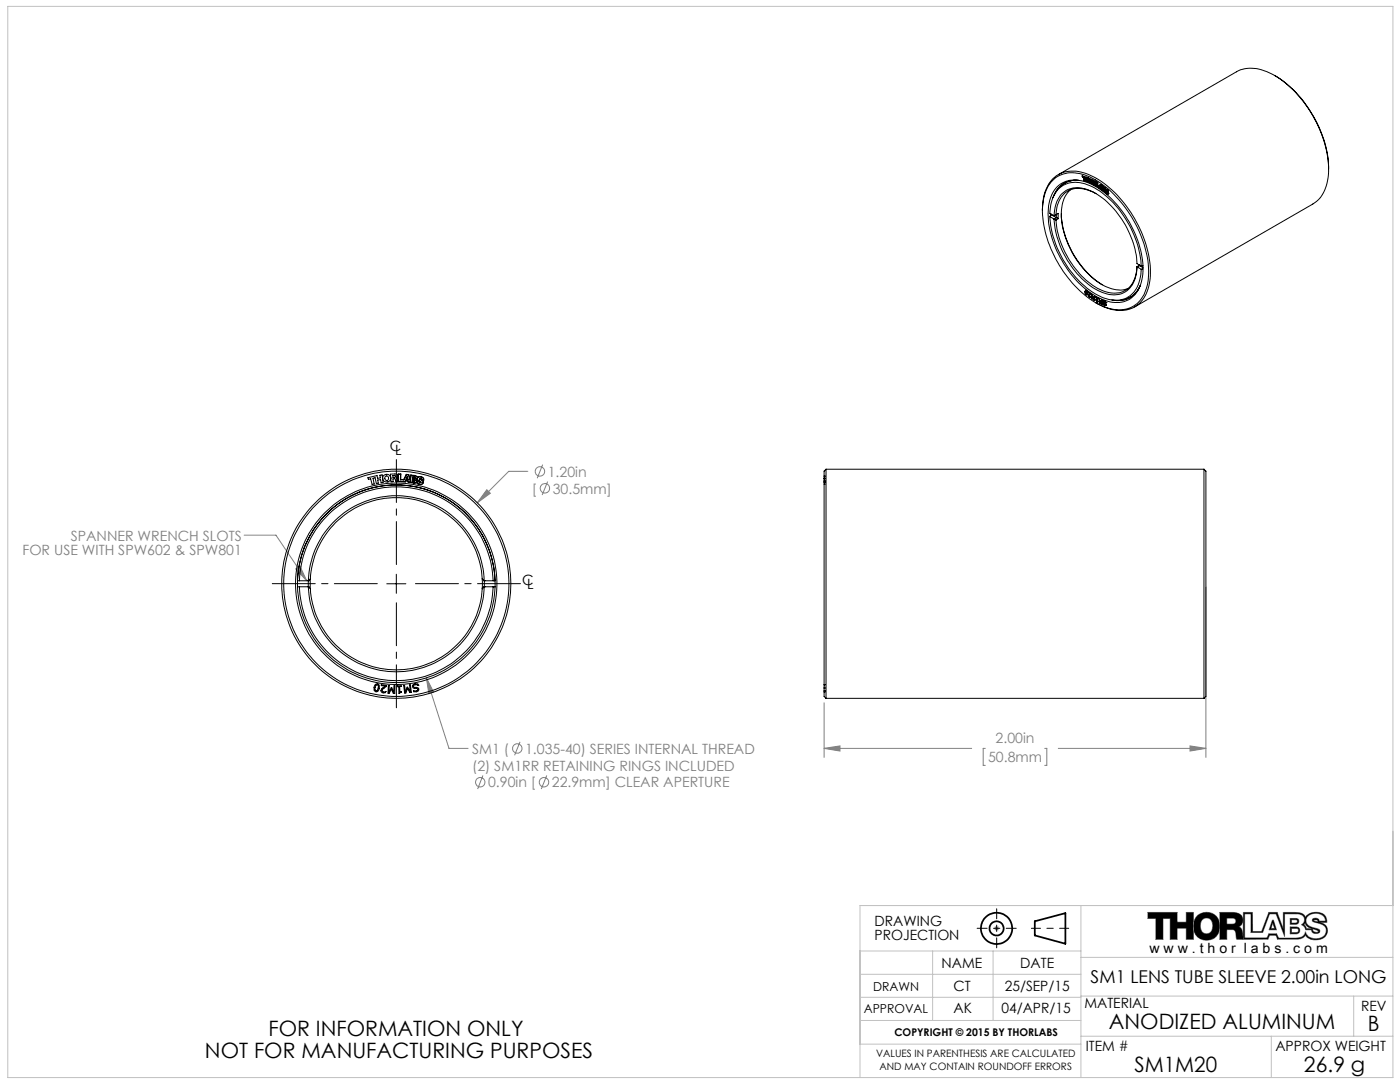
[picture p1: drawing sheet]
<svg xmlns="http://www.w3.org/2000/svg" width="279mm" height="216mm" viewBox="0 0 279 216" stroke-linecap="round" stroke-linejoin="round" font-family="sans-serif">
<g fill="none" stroke="#000" stroke-width=".35">
<path d="M206.5 183.8l6.1-1.6v6.1l-6.1-1.6z"/>
<circle cx="198.9" cy="185.2" r="3.1"/>
<circle cx="198.9" cy="185.2" r="1.4"/>
</g>
<g fill="none" stroke="#808080" stroke-width=".2">
<path d="M97.2 97.7l.7 .7-2.7 1.9zM105.3 94.1h-3.8l-6.3 6.2M108.3 92.7l-1.1 2.7M109.3 96.1l-1.1 2.7M48.7 106.8h6.4l6.1 9.1M59 113.5l.9-.5 1.3 2.9zM240.7 117.2v33.9M85.1 135.3l1.4 2.8-.9 .3zM85.1 135.3l4.5 14h3.8M96.4 154.7l-1.1 2.7M103.8 148l-1.1 2.7M109.1 154.7l-1.1 2.7"/>
<path d="M164.5 149.3l3.1-.5v1.1zM164.5 149.3h29.4M164.5 140.2v10.9M196.6 149.3h-.4v3.4h.4M208.5 149.3h.4v3.4h-.4M211.2 149.3h29.5M237.5 148.8l3.2 .5-3.2 .6zM198.4 185.2h1M198.5 184.9l.7 .7M198.9 184.7v1M199.2 184.9l-.7 .7M229.1 182.1h5.8v1.9h1.8v-1.9h1.5v5.3h-1.5v-2.2h-1.8v2.2h-1.4v-4.1h-1.4v4.1h-1.4v-4.1h-1.6z"/>
<path d="M239 182.7a2.7 2.7 0 0 1 3.3-.2 2.7 2.7 0 0 1 1 3.1 2.65 2.65 0 0 1-3.2 1.9 2.65 2.65 0 0 1-1.9-3.3l.2-.6zM239.9 183.5a1.21 1.21 0 0 1 1.3-.3 1.21 1.21 0 0 1 .8 1.1 1.49 1.49 0 0 1-1.2 2 1.69 1.69 0 0 1-.9-2.8zM244.8 183.2h1.2a.61 .61 0 0 1 .7 .6 .61 .61 0 0 1-.7 .6h-1.2zM247.2 184.9a1.46 1.46 0 0 0 .8-1.6 1.46 1.46 0 0 0-1.3-1.2h-3.2v5.3h1.3v-1.9h1.3a1.71 1.71 0 0 1 .6 1.7l.1 .2h1.3M247.2 184.9a2.41 2.41 0 0 1 .9 2.2v.3M247.2 184.9h.1M248.4 182.4h1.3v3.7h2.3l1.4-3.7h1.3l1.7 4.4v-4.4h2.2a1.26 1.26 0 0 1 1.4 .3 1.26 1.26 0 0 1 .1 1.5l-.4 .3a1.2 1.2 0 0 1 .9 1h1.2a.86 .86 0 0 0 .7 .8 .86 .86 0 0 0 .9-.5l-.1-.3a5.9 5.9 0 0 1-2.5-1.2 1.4 1.4 0 0 1 1.3-2 1.84 1.84 0 0 1 2.4 1.5h-1.2a.73 .73 0 0 0-.6-.6 .73 .73 0 0 0-.8 .4l.1 .3a5.7 5.7 0 0 1 2.5 1.1 1.59 1.59 0 0 1-1.5 2.3 2.11 2.11 0 0 1-2.5-1.4 1.54 1.54 0 0 1-1.8 1.3h-3.5l-.4-.9h-1.6l-.3 .8h-4.5zM253.9 183.6h.2l.6 1.9h-1.4zM254 184.1l.4 1.2h-.8zM257.5 183.3h1.1a.58 .58 0 0 1 .6 .6 .58 .58 0 0 1-.6 .5h-1.1zM257.5 185h1.2a.69 .69 0 0 1 .7 .6 .69 .69 0 0 1-.7 .7h-1.2zM257.7 183.5l1.1 .1 .1 .4-.4 .2h-.8z"/>
<path d="M257.7 185.2h1a.43 .43 0 0 1 .5 .5 .43 .43 0 0 1-.5 .4h-1zM260.5 184.1a1.57 1.57 0 0 0 1.4 1.2h-1.2l-.5-.8zM262 185.3l1.1 .5a.61 .61 0 0 1-.7 .3 .61 .61 0 0 1-.4-.6zM262.1 183.6a.52 .52 0 0 1 .9 .4zM263.3 184h.1M263.3 184h1.5a1.84 1.84 0 0 0-2.2-2 2.32 2.32 0 0 0-2.1 1.1 1.76 1.76 0 0 0-2.1-1h-2.3v3.3l-1.2-3.3h-1.7l-1.4 3.8h-1.8l-.1-3.8h-1.8v5.3M263.3 184a1.72 1.72 0 0 1 1.6 1.8 1.72 1.72 0 0 1-1.6 1.7 2.53 2.53 0 0 1-2.8-1 1.59 1.59 0 0 1-1.6 .9h-3.9l-.3-.8h-1.3l-.4 .8h-4.9"/>
<circle cx="107.8" cy="94.1" r=".94"/>
<circle cx="108.7" cy="97.4" r=".95"/>
<circle cx="95.9" cy="156.1" r=".94"/>
<circle cx="103.2" cy="149.3" r=".94"/>
<circle cx="108.6" cy="156.1" r=".94"/>
</g>
<path d="M205.8 185.2h7.5" fill="none" stroke="#000" stroke-width=".2" stroke-dasharray="15.2 1.3 1.3 1.3" stroke-dashoffset="13.4"/>
<path d="M195 185.2h7.8M198.9 181.3v7.8" fill="none" stroke="#000" stroke-width=".2" stroke-dasharray="15.2 1.3 1.3 1.3" stroke-dashoffset="13.2"/>
<g fill="none" stroke="#c0c0c0" stroke-width=".2">
<path d="M1.6 1.3h276.4v213.7h-276.4zM171.6 189.8h44.1M171.6 199h44.1M171.6 194.4h44.1M186.1 189.8v13.8M198.2 189.8v13.8M215.7 198.8h62.3M215.7 180.7v34.3M215.7 191h62.3M270.2 198.8v8M278 180.7h-106.4v34.3M171.6 203.6h44.1"/>
<path d="M171.6 208.4h44.1M215.7 206.8h62.3M253.7 206.8v8.2"/>
</g>
<path d="M240 183.5a1.27 1.27 0 0 1 1.5-.2 1.27 1.27 0 0 1 .5 1.4 1.28 1.28 0 0 1-.6 1.5 1.28 1.28 0 0 1-1.5-.3 2.12 2.12 0 0 1 .1-2.4zM239 182.7a2.83 2.83 0 0 0-.6 3.4 2.83 2.83 0 0 0 3.2 1.4 2.79 2.79 0 0 0 1.7-3.7 2.79 2.79 0 0 0-3.7-1.5zM229.1 182.1h5.8v1.9h1.8v-1.9h1.5v5.3h-1.5v-2.2h-1.8v2.2h-1.4v-4.1h-1.4v4.1h-1.4v-4.1h-1.6zM243.5 182.1h2.7a1.53 1.53 0 0 1 1.7 .9 1.53 1.53 0 0 1-.7 1.9l.5 .4 .2 .3 .2 1.8h-1.3l-.2-1.4-.5-.5h-1.3v1.9h-1.3zM244.8 183.2v1.2h1.4l.4-.4v-.5l-.3-.3zM262.1 183.6h.5a.24 .24 0 0 1 .3 0 .24 .24 0 0 1 0 .3l-.6-.1zM260.5 184.1a1.57 1.57 0 0 0 1.4 1.2h-1.2l-.2-.5a.4 .4 0 0 1 0-.7zM248.1 182.1v5.3h4.9l.4-.8h1.3l.3 .8h3.9a1.64 1.64 0 0 0 1.6-.9 2.71 2.71 0 0 0 3.7 .6 1.66 1.66 0 0 0 .7-1.9 1.66 1.66 0 0 0-1.6-1.2h1.5a1.88 1.88 0 0 0-2.4-2 2.15 2.15 0 0 0-1.9 1.1v-.2a1.84 1.84 0 0 0-2.1-.8h-2.3v3.3l-1.2-3.3h-1.7l-1.4 3.8h-1.8l-.1-3.8zM248.4 182.4h1.3v3.7h2.3l1.4-3.7h1.3l1.7 4.4v-4.4h2.2a1.32 1.32 0 0 1 1.7 1.3l-.1 .4-.5 .4 .2 .1a1.14 1.14 0 0 1 .7 .9h1.2v.4a.85 .85 0 0 0 .9 .4 .85 .85 0 0 0 .7-.6l-.2-.3-.6-.2a2.02 2.02 0 0 1-1.9-1.3 1.53 1.53 0 0 1 1.7-1.7 1.7 1.7 0 0 1 2.1 1.6h-1.2l-.2-.4-.5-.2-.5 .1-.2 .2a.43 .43 0 0 0 .1 .4 .43 .43 0 0 0 .5 .1l.3 .1a1.75 1.75 0 0 1 1.9 1.5 1.83 1.83 0 0 1-2.4 1.7 1.75 1.75 0 0 1-1.8-1.4 1.54 1.54 0 0 1-1.8 1.3h-3.5l-.4-.9h-1.6l-.3 .8h-4.5zM262 185.3l.6 .2a.34 .34 0 0 1 .4 .5l-.4 .1-.4-.2-.2-.2zM253.9 183.6l-.6 1.9h1.4l-.6-1.9zM254 184.1l.4 1.2h-.8zM257.5 183.3h1.4l.3 .3v.5l-.5 .3h-1.2zM257.7 183.5v.7h1l.2-.3-.1-.3zM257.5 185h1.6l.3 .5-.1 .6-.5 .2h-1.3zM257.7 185.2v.9h1.1l.4-.3v-.3l-.3-.3z" fill-rule="evenodd" fill="#000"/>
<path d="M75.3 116.5h-21M79.1 112.7v-21M82.9 116.5h21M79.1 120.3v20.9" fill="none" stroke="#000" stroke-width=".2" stroke-dasharray="15.2 1.3 1.3 1.3" stroke-dashoffset="6.7"/>
<path d="M77.2 116.5h3.8M79.1 114.6v3.8" fill="none" stroke="#000" stroke-width=".2"/>
<g fill="#808080">
<path d="M59 113.5l.9-.5 1.3 2.9z"/>
<path d="M85.1 135.3l.5 3.1 .9-.3zM97.2 97.7l-2 2.6 2.7-1.9zM164.5 149.3l3.1-.5v1.1zM237.5 148.8l3.2 .5-3.2 .6z"/>
</g>
<g fill="none" stroke="#000" stroke-width=".2">
<path d="M254.4 15.1a23.3 23.3 0 0 1 10.7 18.6M210.3 39a4.6 4.6 0 0 1 5.1-3 4.8 4.8 0 0 0-5.3 3.5M210.4 35.7a6 6 0 0 1 6.1-.8 20 20 0 0 1 10.1 9.7 18.2 18.2 0 0 1 2.2 12.8 5.8 5.8 0 0 1-8.1 3.9 20 20 0 0 1-10-9.7 19.7 19.7 0 0 1-2.5-11.6 7 7 0 0 1 2.2-4.3zM211 37.3a5.8 5.8 0 0 1 6.7-.6 20.6 20.6 0 0 1 10.4 16.3 7.1 7.1 0 0 1-2.7 6.8 6.7 6.7 0 0 1-6.7-.7 21.1 21.1 0 0 1-9.5-16.4 7.6 7.6 0 0 1 1.8-5.4zM211.2 34.9l35.6-20.6a7.7 7.7 0 0 1 7.6 .8 23.6 23.6 0 0 1 10.7 19.2 7.4 7.4 0 0 1-3.1 6.4l-35.6 20.5M212.4 36.6h.1M213.6 37.9a7.1 7.1 0 0 0-1.7 6.6 17.7 17.7 0 0 0 8.7 12.6 6 6 0 0 0 4.5 .5M216 35.1v.2M216 35.3v-.2l.8 .2 .1 .4 .2 .1M216 35.3h.3M216 35.3h.1M216.3 35.3h.1"/>
<path d="M216.3 35.3l.1 .8M216.4 36.1h.1M216.4 36.1h.2M216.4 35.4l.2 .7h-.2M216.4 35.4l.2 .1M216.4 35.4l.3 .1M216.6 35.5l.1 .7M216.6 35.5h.1M216.7 35.5l.1 .7M216.8 36.2h.2M216.8 36.2h-.1M216.9 35.9l.1 .4-.3-.1"/>
<path d="M216.9 35.9l.3 .1M217.1 35.8v-.3l.2 .1 .1 .8M217.1 35.5v.3M217.2 36h.1M217.2 36v.3M217.2 36.3l.2 .1M217.2 36.3h.1M217.3 36l.1-.2a.48 .48 0 0 1 .6 .2 .48 .48 0 0 1-.1 .6M217.3 36l.5 .6M217.3 36h.1M217.4 36l.4 .6M217.5 35.7l-.1 .3"/>
<path d="M217.7 35.9l.2 .3M217.7 35.9h-.1M217.7 35.9a.23 .23 0 0 0-.1 .3 .23 .23 0 0 0 .3 .1v-.1M217.7 35.9h.1M217.8 36.6h.1M217.9 36.4h.1M217.9 36.6h.1M217.9 36.2h.1M217.9 36.2v.2M218 36.6h-.1M218.1 35.9l.1 .9M218.2 36.8l.1 .1"/>
<path d="M218.2 36.8h.1M218.3 36.6l.2 .1M218.3 36.5l.2 .2M218.3 36.2l.2 .1M218.3 36.2v.2l.2 .1M218.3 36.2h.1M218.3 36.5v.4M218.5 36.7l.1 .2M218.5 36.3l.1 .1M218.5 36.3h.1M218.5 36.7h.1M218.6 36.9v.1"/>
<path d="M218.6 36.4l-.1 .1M218.6 36.4h.1M218.6 37l.9 .5M218.6 36.9l.1 .1M218.6 37h.1M218.6 36.9h.1M218.7 36.7l.1 .4M218.7 36.7h.1M218.7 36.7h.1a.46 .46 0 0 0-.5-.6l-.2-.2 .1 .9M218.7 38.6a5.5 5.5 0 0 0-6.2-.1 5.8 5.8 0 0 0-1.8 4.3M218.8 36.3v.8M218.9 36.4l.2 .1"/>
<path d="M218.9 36.4l-.1 .7 .7 .4M218.9 36.4h.1M219 37.1l.4 .2M219.1 36.5v.6l.2 .1M219.1 36.5l-.3-.2v.8M219.1 36.5l-.1 .6M219.3 37.2h.1M219.5 37.5l.2 .1M219.5 37.5h.1M219.5 37.3h.1M219.6 37.3l.1 .1M219.6 36.9l.2 .1"/>
<path d="M219.6 36.9l-.2 .4M219.6 36.9h.1M219.7 37.1v.4l-.2-.2M219.7 37.1h.1M219.7 37.2v.2M219.7 37.2h.1M219.7 37.1l-.1 .2M219.7 37.1l-.2 .2M219.7 37.4h.1M219.7 37.6v.2M219.7 37.6h.1M219.7 37.8l.6 .4"/>
<path d="M219.7 37.6l.1 .1M219.8 37.7l.5 .5M219.8 37.7l.6 .5 .2-.1M219.8 37l.2 .8v-.6M219.8 37.7l-.1 .1M219.8 37l.2 .6M219.8 37l-.2-.2-.3 .4M219.8 37l.2 .7M219.8 37h.1M220 37.6v-.5l.6 .6M220 37.2l.4 .2M220 37.1v.5"/>
<path d="M220.1 37.9l.2 .1M220.1 37.9h.1M220.2 37.6l.1 .1M220.2 37.6h.1M220.2 37.6l.2 .1M220.2 37.7l.1 .1M220.2 37.7l.2 .3M220.2 37.7l.1 .2M220.2 37.7h.1M220.2 37.5v.1M220.2 37.5l.1 .1M220.2 37.5h.1"/>
<path d="M220.3 38.2h.3M220.3 38.2h.2M220.3 37.9l.1 .1M220.3 38h.1M220.3 38.2h.1M220.3 37.8l.1 .2h-.1M220.3 37.8l-.1-.1-.1 .2M220.3 37.6v.1M220.3 37.6l-.1-.2v.2M220.3 37.6l.1 .1M220.3 37.7h.1M220.3 37.6h.1"/>
<path d="M220.3 37.8l.1 .2M220.3 37.8v.1M220.4 37.4l.2 .4M220.4 37.4h.1M220.4 38h.1M220.4 37.7h.1M220.5 37.9l.1 .2M220.5 38.2h.1M220.6 38.2v.1M220.6 38.3l.1 .2M220.6 38.2l.1 .2M220.6 38.2h.1"/>
<path d="M220.6 38.1a.47 .47 0 0 0 .6 .5M220.6 37.9v.2M220.6 37.9h.1M220.6 38.2h-.1M220.6 38.1l.2 .1M220.6 37.8l-.1 .1 .1 .2M220.6 38.1l.1 .1M220.6 37.9l.1 .3M220.6 38.1h.1M220.6 37.7l.4 .2M220.6 37.9l.2 .3M220.6 37.8v.1"/>
<path d="M220.6 37.9h.4M220.6 37.8h.1M220.7 38.5h.1M220.7 38.5l.2 .2M220.7 38.4v.1M220.7 37.8h.1M220.7 38.5l.3 .2M220.7 37.8l.3 .1M220.7 38.2l.1 .3M220.7 38.2h.1M220.8 38.2l.1 .2M220.8 38.2l.1 .3"/>
<path d="M220.8 38.2h.1M220.8 38.2h-.1M220.8 38.2l.2 .3M220.8 38h.1M220.8 38l.2 .2M220.8 38.5h.2M220.8 38l.4 .3M220.9 38v.1M220.9 38.4l.1 .1M220.9 38l.1 .2M220.9 38h.1M220.9 38.4l-.1 .1"/>
<path d="M220.9 38.1h.1M220.9 38.4h.1M220.9 38.4v.1M220.9 38.7h.1M221 37.9l.2 .5-.2-.2M221 38.7h.2M221 37.9l.2 .4M221 37.9h.1M221 38.1h.1M221 38.2h.1M221 38.1v.1M221 38.2l.2 .5h-.3"/>
<path d="M221 38.2l.2 .2M221 38.2l.2 .4M221 38.2l.1 .1M221.1 38.3l.1 .3M221.2 38.6h.1M221.2 38.6l-.1 .1M221.2 38.3h.1M208 42a8.2 8.2 0 0 1 2.8-6.9 7.3 7.3 0 0 1 7.5 .2 23.5 23.5 0 0 1 11.3 19.6 7.4 7.4 0 0 1-3.2 6.3 7.7 7.7 0 0 1-7.6-.7l-.1-.1M209.5 43.2a20.1 20.1 0 0 0 9.4 15.6 5.9 5.9 0 0 0 6.8 0 6.8 6.8 0 0 0 2.1-5.1M209.5 43.2l.9 .5M209.7 42.7v.2M209.7 42.9l-.2 .3"/>
<path d="M209.8 42.7v.2M209.8 42.9h-.1M209.8 42.9l1 .5M210.4 43l-.9-.4a6.2 6.2 0 0 1 3.1-5.8 6.7 6.7 0 0 1 6.3 1 20.3 20.3 0 0 1 8.9 15.3M210.4 43a5.5 5.5 0 0 1 3-5.3 7.2 7.2 0 0 1 6.7 1.8 18.5 18.5 0 0 1 6.8 13.1l.9 .5M210.4 43h.1M210.4 43.7a18.1 18.1 0 0 0 8.7 14.3 5.2 5.2 0 0 0 6.1-.2 6.1 6.1 0 0 0 1.7-4.6M210.4 43.7h.1M210.4 43.7l.3 .2M210.7 42.8l.5-.2v1M210.7 43.9a17.6 17.6 0 0 0 8.8 13.8 4.8 4.8 0 0 0 6.4-1 7 7 0 0 0 1-3.5M210.7 42.8l-.3 .2"/>
<path d="M210.8 43.4h.1M210.8 42.8v.6M210.8 43.4l.4 .2M210.8 43.4l-.4 .3M211.2 43.6l-.5 .3M211.8 42.7a18.2 18.2 0 0 0 8.2 14.1M216.6 58.2v-.2a.49 .49 0 0 1 .4 .3 .49 .49 0 0 1-.1 .5h-.2M216.6 58.2l-.1 .3 .2 .3M216.6 58.2l.1 .6M216.6 58.2h.1M216.7 57.9l-.1 .3M216.7 58.1l-.1 .2a.27 .27 0 0 0 0 .3 .27 .27 0 0 0 .3 .1"/>
<path d="M216.7 58.8h.1M216.7 58.8h.2M216.7 58.1h.2M216.7 58v.1M216.9 58.1l.1 .1M216.9 58.1h.1M216.9 58.7h.1M216.9 58.5h.1M217 58.5l-.1 .2M217 58.2v.3M217 58.2h.1M217.2 58.9l.2 .4"/>
<path d="M217.2 58.9h.1M217.2 58.4l.5 .3-.2 .1M217.2 58.4h.1M217.2 58.4l.4 .3M217.3 58.8l-.1 .1M217.3 58.8h.1M217.4 58.8h.1M217.4 59.3l.2 .1M217.4 59.3h.1M217.5 58.8l-.2 .3 .3 .2M217.5 58.8h-.1M217.6 58.7l-.3 .1"/>
<path d="M217.6 59.3h.1M217.6 59.3v.1M217.9 59.6h.1M217.9 58.8v.8M217.9 59.5v-.7v.8M218.2 59.2l.2 .6M218.2 59.2l-.3 .3M218.2 59.3l-.2 .4-.1-.1M218.2 59.3l.2 .6M218.2 59.3h.1M218.4 59.9h.1M218.4 59.8h.1"/>
<path d="M218.4 59.8v-.7l.1 .9-.1-.1M218.7 59.4h.2M218.7 59.4l.4 .2M218.8 59.3l-.1 .1M218.9 59.4l.1 .9M218.9 59.4h.1M219 59.5l.1 .1M219.1 59.5h-.1v.6h.1M219.7 60l-.2 .4M219.9 59.9l.1 .7M221.9 59.9a4.8 4.8 0 0 0 5.7-2.9 4.7 4.7 0 0 1-4.9 2.9M225.5 59.3h.1"/>
<path d="M226.9 53.2h.1M226.9 53.2l.9 .5M227.4 52.8v.2zM227.4 53h.1M227.4 53l-.5 .2M227.4 53l.7 .4M228.1 53l-.3 .1M228.1 53.7h-.3M218.9 60.2l.1 .1M219 60.2h.1M219 60.2v.1M219.1 60.1l-.1 .1"/>
<path d="M219.4 60.5h.1M219.5 60.4h.1M219.5 60.4l.1-.4 .4 .6M219.5 60.4l-.1-.8v.9M219.7 60.1l-.2 .4h-.1M219.7 60.1l.2 .6M219.7 60.1l.3 .6M219.9 60.7h.2M220 60.6h.1M220 60.6l-.1-.7 .2 .8M220 60.7h.1M220 60.7h-.1"/>
<path d="M220.2 60.2l.1 .3M220.2 60.2l.2 .3M220.2 60.2h.1M220.2 60l.4 .1 .1 .3M220.2 60v.2M220.2 60h.1M220.3 60.7l.3 .2 .1-.1M220.3 60.7h.1M220.3 60.8l.2 .2M220.3 60.7v.1M220.3 60.8h.1M220.3 60.1h.2"/>
<path d="M220.3 60.8l.3 .2M220.3 60.5l.3 .1M220.3 60.5h.1M220.4 60.5l.2 .1M220.4 60.1l-.1 .1 .1 .2a.43 .43 0 0 1 .3 .6h-.2M220.4 60.1l.3 .3M220.4 60.1h.1M220.5 60.1l.2 .2M220.5 61h.1M220.6 60.6l.1 .2M220.6 61h.1M220.6 60.6h.1"/>
<path d="M220.7 60.8h.1M220.7 60.4h.1M220.7 60.8l-.1 .1M73.4 95.3l1.8-.4 .2 .6 .5-.1-.1-.6h.5l.1 1.5h-.3l-.1-.6-.6 .1 .1 .6-.4 .1-.2-1.2-.5 .1 .3 1.2-.4 .1-.3-1.2-.5 .1zM78.4 94.9h.4a.18 .18 0 0 1 .2 .2 .18 .18 0 0 1-.2 .1h-.4zM79.2 95.4l.1 .2 .1 .4v-1.4h.6v1.1h.5l.6-1h.5l.3 1 .1-.9 .9 .1 .4 .4a.73 .73 0 0 1 .8-.2 .73 .73 0 0 1 .5 .7l-.5-.1M79.2 95.4h.1M79.2 95.4a.44 .44 0 0 0 .2-.6 .44 .44 0 0 0-.6-.2h-.9l.1 1.5h.5l-.1-.5a.42 .42 0 0 1 .5 0 .42 .42 0 0 1 .1 .5l1.9 .1 .1-.2h.4l.1 .2 1.1 .2 .5-.1M79.5 94.7h.4v1l.7 .1 .5-1h.4l.4 1.3 .2-1.2 .7 .1a.36 .36 0 0 1 .4 .2 .36 .36 0 0 1-.2 .4l.2 .4h.4v.2l.4 .1v-.1a.68 .68 0 0 1-.6-.9l.6-.1a.51 .51 0 0 1 .5 .5h-.4l-.1-.2-.3 .1a.65 .65 0 0 1 .5 1l-.7-.1-.3-.4a1.16 1.16 0 0 1-1.8-.2h-.4l-.2 .2-1.3-.1zM81.2 95.1l.3 .6-.5-.1zM81.3 95.2l.1 .4h-.3zM82.3 95.6l.4 .1a.2 .2 0 0 1 .1 .2 .2 .2 0 0 1-.2 .2l-.4-.1z"/>
<path d="M82.4 95.1l.3 .1a.16 .16 0 0 1 .2 .2 .16 .16 0 0 1-.2 .1h-.4zM82.4 95.7l.3 .1 .1 .2h-.5zM82.4 95.2l.4 .2h-.4zM83.1 96.3h.1M83.1 95.6h.2l.3 .4-.3-.1zM83.6 96l.4 .2h-.3zM83.8 95.5l.2 .1v.1zM84.1 95.7a.51 .51 0 0 1 .4 .7 .51 .51 0 0 1-.8 .3l-.6-.4M84.1 95.7h.1M164.5 96.6h.1M164.5 95.1h.1M164.5 96.3h.1"/>
<path d="M164.5 95.5h.1M164.5 96h.1M164.5 96.1h.1M164.5 95h.1M164.5 95.9h.1M164.9 93.6v45.7M164.9 93.6l-.4 .4v45l.4 .3M164.9 93.6h75.4M240.3 93.6v45.7M240.3 93.6l.4 .4v45l-.4 .3M59.4 117.1a19.7 19.7 0 0 0 19.7 19.1 19.7 19.7 0 0 0 19.7-19.1M59.4 117.1a19.7 19.7 0 0 1 19.7-20.3 19.7 19.7 0 0 1 19.7 20.3"/>
<path d="M59.4 117.1h2.1M59.8 115.9a19.3 19.3 0 0 1 19.3-18.7 19.3 19.3 0 0 1 19.3 18.7M59.8 117.1a19.3 19.3 0 0 0 19.3 18.7 19.3 19.3 0 0 0 19.3-18.7M61.5 115.9h.1M61.5 115.9a17.6 17.6 0 0 1 17.6-17 17.6 17.6 0 0 1 17.5 17M61.5 117.1a17.6 17.6 0 0 0 17.6 17 17.6 17.6 0 0 0 17.5-17M61.5 117.1h.1M61.5 115.9h-2.1a19.7 19.7 0 0 1 19.7-19.1 19.7 19.7 0 0 1 19.7 19.1h-2.2M61.5 115.9v1.2M61.5 117.1l.4 .4M61.9 115.5a17.2 17.2 0 0 1 17.2-16.2 17.2 17.2 0 0 1 17.1 16.2M61.9 117.5a17.2 17.2 0 0 0 17.2 16.2 17.2 17.2 0 0 0 17.1-16.2"/>
<path d="M61.9 115.5v2M61.9 115.5l-.4 .4M96.2 115.5v2M96.2 115.5l.4 .4M96.6 115.9h.1M96.6 117.1h.1M96.6 115.9v1.2M96.6 117.1l-.4 .4M96.6 117.1h2.2M74.9 136.6a.54 .54 0 0 1 .7 0 .54 .54 0 0 1 .1 .7 .57 .57 0 0 1-.7 .7 .57 .57 0 0 1-.4-.8zM75 136.7l.3-.1a.83 .83 0 0 1-.2 1.3l-.3-.5zM76.1 136.6l1 .2v.2l-.9 .8 .3 .3 .4-.1a.47 .47 0 0 1-.8 .1 .92 .92 0 0 1 .8-1.2l-.8-.1z"/>
<path d="M76.9 138h.1M77.5 136.8h.2l-.1 1.3 .5-.9 .1 .1 .4 .8v-1.3h.2v1.6h-.3l-.4-.9-.4 .8h-.3zM79.3 136.8h.8v.2h-.3v1h.3v.1l-.3 .3h-.2v-1.4h-.3zM80.6 136.8h.2l.1 1.3 .3-1 .7 .9-.2-1.3h.2l.2 1.4-.3 .1-.5-.8-.3 .9h-.2zM82.4 136.7l.2-.2h.5h.3v.2a.49 .49 0 0 0-.5-.1 .49 .49 0 0 0-.4 .5h.1a.65 .65 0 0 1 .9 .7l-.4 .2h-.5l-.1-.2h.8l.1-.2-.1-.2a.64 .64 0 0 1-1-.6zM83.4 136.7h.1M164.5 136.6h.1M164.5 137.2h.1M164.5 137.4h.1M164.5 137.9h.1M164.5 138.1h.1M164.9 139.3h75.4"/>
<circle cx="77.1" cy="95.4" r=".41"/>
<circle cx="77.2" cy="95.4" r=".79"/>
<circle cx="79.1" cy="116.5" r="20.1"/>
<circle cx="79.1" cy="116.5" r="22.9"/>
<circle cx="79.1" cy="116.5" r="22.5"/>
</g>
<g font-size="4.2">
<text x="53.6" y="206.8">FOR INFORMATION ONLY</text>
<text x="221.3" y="205.3">ANODIZED ALUMINUM</text>
<text x="273" y="205.8">B</text>
<text x="40.9" y="211">NOT FOR MANUFACTURING PURPOSES</text>
<text x="226.4" y="213.9">SM1M20</text>
<text x="260.2" y="213.9">26.9 g</text>
</g>
<text font-size="3.5" x="217.7" y="196.1">SM1 LENS TUBE SLEEVE 2.00in LONG</text>
<g font-size="2.8">
<text x="77.8" y="90">C</text>
<text x="78.9" y="90.8">L</text>
<text x="104.2" y="116.8">C</text>
<text x="105.2" y="117.6">L</text>
<text x="174.5" y="184.8">DRAWING</text>
<text x="174.5" y="187.6">PROJECTION</text>
<text x="229.4" y="190.2">w w w . t h o r l a b s . c o m</text>
<text x="187.9" y="193.2">NAME</text>
<text x="190.3" y="197.7">CT</text>
<text x="200.5" y="197.7">25/SEP/15</text>
<text x="203.6" y="193.2">DATE</text>
<text x="190.3" y="202.2">AK</text>
<text x="199.9" y="202.2">04/APR/15</text>
<text x="216.4" y="201.2">MATERIAL</text>
<text x="271.6" y="201.8">REV</text>
<text x="216.7" y="209.7">ITEM #</text>
<text x="254.5" y="209.7">APPROX WEIGHT</text>
</g>
<g font-size="2.8" fill="#808080">
<text x="109.3" y="95.1">1.20in</text>
<text x="106.1" y="98.5">[</text>
<text x="110.3" y="98.5">30.5mm]</text>
<text x="14.1" y="107.9">SPANNER WRENCH SLOTS</text>
<text x="4.5" y="110.7">FOR USE WITH SPW602 &amp; SPW801</text>
<text x="198.7" y="148.3">2.00in</text>
<text x="94.2" y="150.4">SM1 (</text>
<text x="94.2" y="153.8">(2) SM1RR RETAINING RINGS INCLUDED</text>
<text x="104.8" y="150.4">1.035-40) SERIES INTERNAL THREAD</text>
<text x="197.2" y="152.1">50.8mm</text>
<text x="97.4" y="157.1">0.90in [</text>
<text x="110.1" y="157.1">22.9mm] CLEAR APERTURE</text>
</g>
<g font-size="2.5">
<text x="174.2" y="197.7">DRAWN</text>
<text x="172.4" y="202.2">APPROVAL</text>
</g>
<text font-size="2.1" x="178.5" y="206.8">COPYRIGHT © 2015 BY THORLABS</text>
<g font-size="2">
<text x="174.8" y="211">VALUES IN PARENTHESIS ARE CALCULATED</text>
<text x="175.5" y="213.5">AND MAY CONTAIN ROUNDOFF ERRORS</text>
</g>
</svg>
